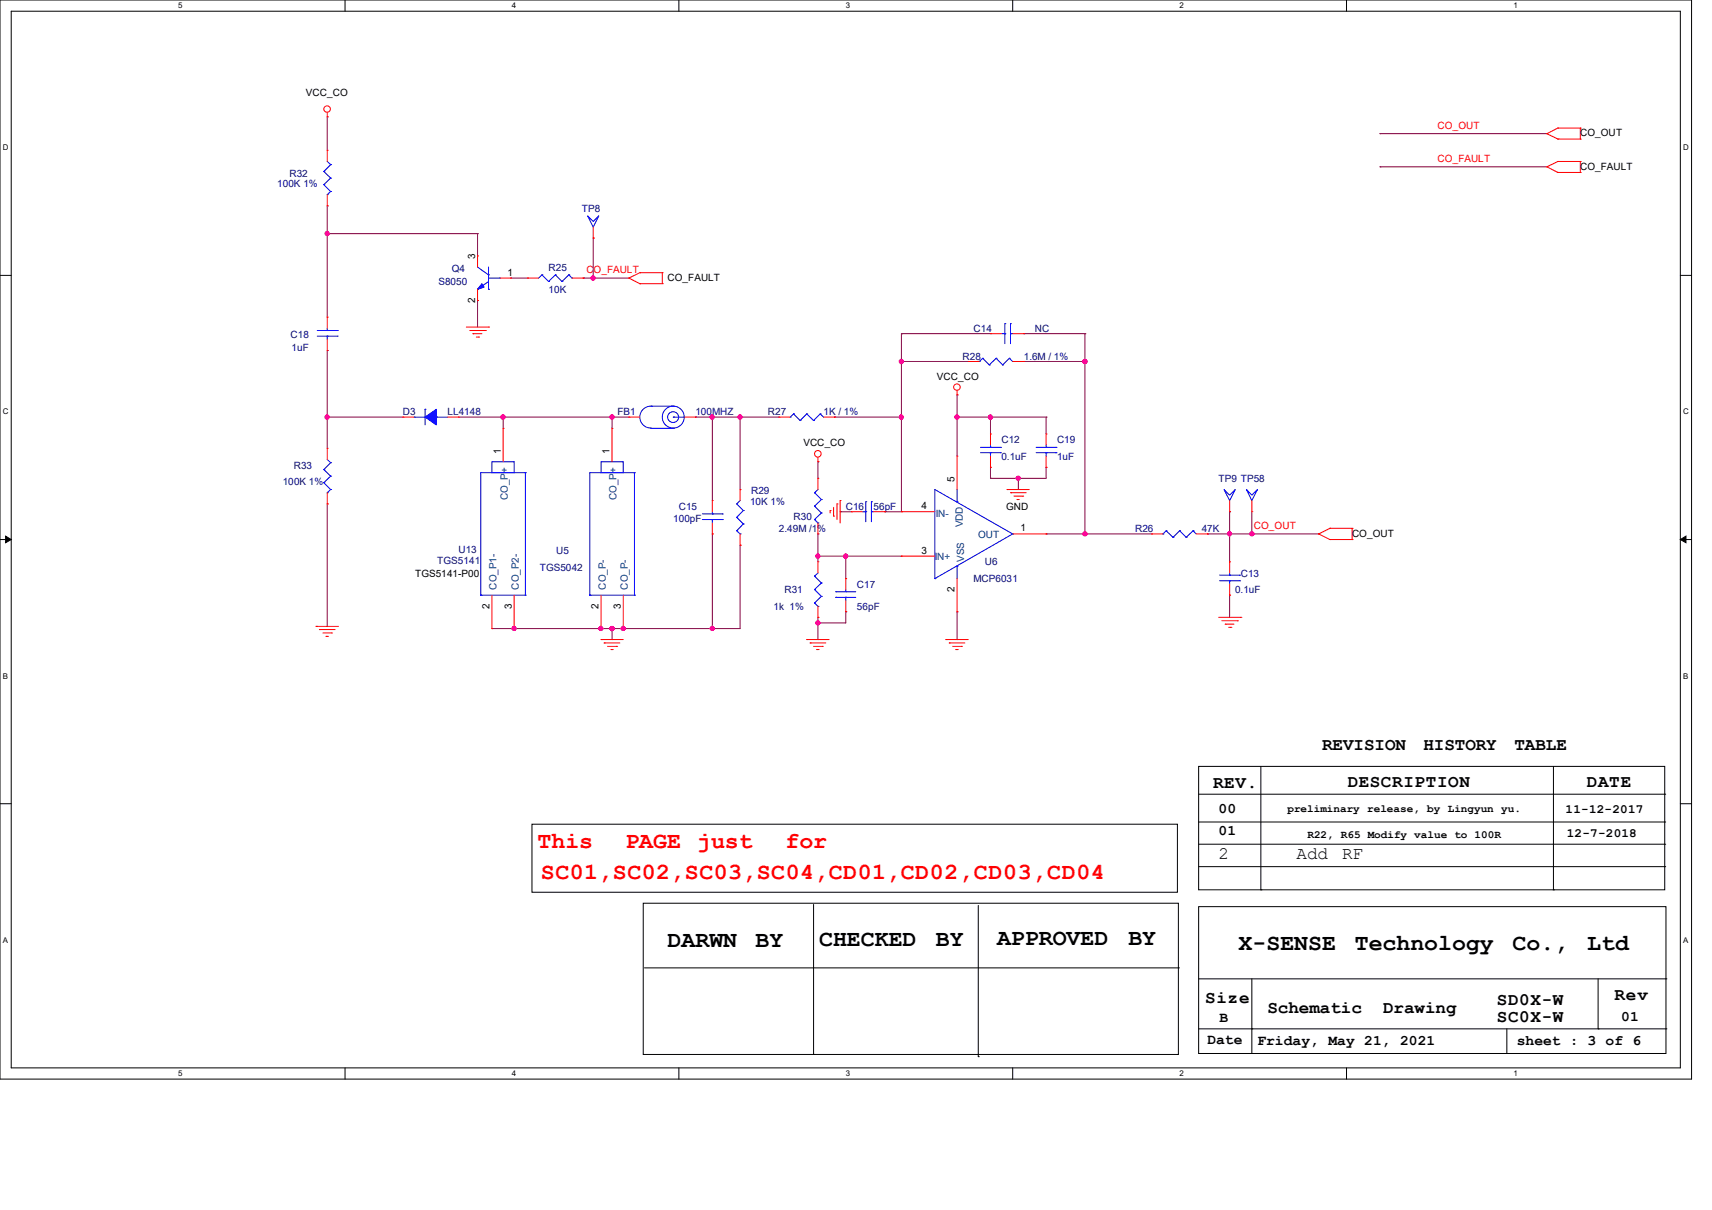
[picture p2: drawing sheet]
<svg xmlns="http://www.w3.org/2000/svg" width="297mm" height="210mm" viewBox="0 0 297 210" stroke-linecap="round" stroke-linejoin="round" font-family="sans-serif">
<path d="M0 0h293.5v187.3h-293.5zM1.9 1.9h289.6v183.4h-289.6z" fill="none" stroke="#000" stroke-width=".17"/>
<g fill="#fff">
<path d="M30.9 .2h.8v1.5h-.8z"/>
<path d="M30.9 185.5h.8v1.6h-.8z"/>
</g>
<path d="M59.9 0v1.9M59.9 185.3v2" fill="none" stroke="#000" stroke-width=".17"/>
<g fill="#fff">
<path d="M88.8 .2h.8v1.5h-.8z"/>
<path d="M88.8 185.5h.8v1.6h-.8z"/>
</g>
<path d="M117.8 0v1.9M117.8 185.3v2" fill="none" stroke="#000" stroke-width=".17"/>
<g fill="#fff">
<path d="M146.7 .2h.8v1.5h-.8z"/>
<path d="M146.7 185.5h.8v1.6h-.8z"/>
</g>
<path d="M175.7 0v1.9M175.7 185.3v2" fill="none" stroke="#000" stroke-width=".17"/>
<g fill="#fff">
<path d="M204.6 .2h.8v1.5h-.8z"/>
<path d="M204.6 185.5h.8v1.6h-.8z"/>
</g>
<path d="M233.6 0v1.9M233.6 185.3v2" fill="none" stroke="#000" stroke-width=".17"/>
<g fill="#fff">
<path d="M262.6 .2h.7v1.5h-.7z"/>
<path d="M262.6 185.5h.7v1.6h-.7z"/>
<path d="M.5 24.8h1v1.6h-1z"/>
<path d="M292 24.8h1v1.6h-1z"/>
<path d="M.5 70.7h1v1.5h-1z"/>
<path d="M292 70.7h1v1.5h-1z"/>
</g>
<path d="M0 47.8h1.9M291.5 47.8h2" fill="none" stroke="#000" stroke-width=".17"/>
<g fill="#fff">
<path d="M.5 116.5h.9v1.6h-.9z"/>
<path d="M292 116.5h.9v1.6h-.9z"/>
</g>
<path d="M0 93.6h1.9M291.5 93.6h2" fill="none" stroke="#000" stroke-width=".17"/>
<path d="M1 93l.9 .6-.9 .6zM291.5 93.6l1-.6v1.2z" fill="#000" stroke="#000" stroke-width=".17"/>
<g fill="#fff">
<path d="M.5 162.4h.9v1.5h-.9z"/>
<path d="M292 162.4h.9v1.5h-.9z"/>
</g>
<g fill="none" stroke="#000" stroke-width=".17">
<path d="M0 139.5h1.9M207.9 133h80.9v21.4h-80.9zM207.9 137.8h80.9M218.7 133v21.4M269.5 133v21.4M288.8 137.8h.1M291.5 139.5h2M92.3 143h112v11.9h-112zM111.6 156.8h92.8v26.2h-92.8zM141.1 157v26M169.7 157.1v26.3M207.9 157.4h81.1v25.4h-81.1z"/>
<path d="M207.9 142.7h80.9M207.9 150.4h80.9M207.9 146.5h80.9M218.7 154.4h.1M269.5 154.4h.1M288.8 142.7h.1M288.8 150.4h.1M288.8 146.5h.1M111.8 168h92.6M204.4 168h.1M207.9 169.9h81.1M207.9 178.6h81.1"/>
<path d="M217.2 178.6h.1M217.2 169.9v12.9M261.4 178.6v4.2M277.2 178.6h.1M277.2 169.9v8.7M289 169.9h.1M289 178.6h.1M141.1 183h.1M169.7 183.4h.1M217.2 182.8h.1M261.4 182.8h.1"/>
</g>
<g fill="none" stroke="#800040" stroke-width=".17">
<path d="M56.8 35.7h.1M56.8 20.3h.1M56.8 20.3v5.8M56.8 35.7v19.3M239.4 23.2h.1M239.4 29h.1M239.4 23.2h29M239.4 29h29M56.8 40.6h.1M56.8 40.6h26M82.8 40.6h.1M82.8 52.2h.1"/>
<path d="M82.8 40.6v3.8M82.8 52.2v4.6M88.6 48.3h.1M88.6 48.3h2.9M101.2 48.3h.1M101.2 48.3h7.9M102.9 41.3h.1M102.9 48.3h.1M102.9 41.3v7M156.4 57.9h.1M156.4 57.9v30.9h-2.9M156.4 57.9h15.4"/>
<path d="M177.6 57.9h.1M177.6 57.9h10.6M188.2 57.9h.1M188.2 57.9v34.8M56.8 72.4h.1M56.8 60.8h.1M56.8 72.4h13.1M56.8 60.8v17M79.5 72.4h29.6M87.3 72.4h.1M87.3 72.4v1.9M106.2 72.4h.1"/>
<path d="M106.2 72.4v1.9M120.6 72.4h.1M120.6 72.4h14.5M123.6 72.4h.1M123.6 72.4v14.5M128.4 72.4h.1M128.4 72.4v12.6M144.8 72.4h.1M144.8 72.4h11.6M156.4 72.4h.1M156.4 62.7h.1M156.4 62.7h11.6"/>
<path d="M166 68.5h.1M166 72.4h.1M166 68.5v10.7M166 72.4h15.5M171.8 72.4h.1M171.8 72.4v2.9M177.6 62.7h.1M177.6 62.7h10.6M181.5 72.4h.1M181.5 72.4v2.9M188.2 62.7h.1M56.8 87.5h.1"/>
<path d="M56.8 87.5v21.2M123.6 92.7h.1M123.6 92.7v16.4M128.4 94.6h.1M128.4 94.6v14.5h-43.1M141.9 96.5h.1M141.9 80.1h.1M141.9 92.7h.1M141.9 96.5h14.5M141.9 80.1v2.9M141.9 92.7v4.8M145.8 88.8h.1"/>
<path d="M145.8 88.8h1.9M146.7 96.5h.1M146.7 96.5v3.9M153.5 88.8h.1M171.8 81.1h.1M171.8 83h.1M171.8 81.1v1.9M176.7 83h.1M176.7 83v2M181.5 92.7h.1M181.5 81.1h.1M181.5 92.7h18.3"/>
<path d="M181.5 81.1v1.9h-9.7M188.2 92.7h.1M209.5 92.7h.1M209.5 92.7h19.3M213.3 88.8h.1M213.3 92.7h.1M213.3 88.8v8.7M217.2 92.7h.1M217.2 88.8v3.9M228.8 92.7h.1M85.3 109.1h.1M89.2 109.1h.1"/>
<path d="M104.3 109.1h.1M106.2 109.1h.1M106.2 109.1v1.9M108.1 109.1h.1M123.6 109.1h.1M141.9 108.1h.1M141.9 107.1h.1M141.9 107.1v3.9M146.7 106.2h.1M146.7 106.2v1.9h-4.8M166 106.2h.1M166 106.2v4.8"/>
<path d="M213.3 103.3h.1M213.3 103.3v3.8"/>
</g>
<g fill="#f0f" stroke="#f0f" stroke-width=".17">
<circle cx="213.3" cy="92.6" r=".36"/>
<circle cx="141.9" cy="108.1" r=".36"/>
<circle cx="106.2" cy="72.4" r=".38"/>
<circle cx="166" cy="72.4" r=".37"/>
<circle cx="106.2" cy="109.1" r=".37"/>
<circle cx="108.1" cy="109.1" r=".36"/>
<circle cx="56.7" cy="40.5" r=".36"/>
<circle cx="56.7" cy="72.4" r=".37"/>
<circle cx="104.2" cy="109.1" r=".36"/>
<circle cx="87.2" cy="72.4" r=".38"/>
<circle cx="123.5" cy="109.1" r=".36"/>
<circle cx="128.4" cy="72.4" r=".37"/>
<circle cx="123.5" cy="72.4" r=".37"/>
<circle cx="102.9" cy="48.3" r=".37"/>
<circle cx="156.3" cy="72.4" r=".37"/>
<circle cx="146.7" cy="96.5" r=".37"/>
<circle cx="141.9" cy="96.5" r=".37"/>
<circle cx="188.2" cy="62.7" r=".38"/>
<circle cx="156.3" cy="62.7" r=".37"/>
<circle cx="188.2" cy="92.6" r=".37"/>
<circle cx="176.6" cy="83" r=".36"/>
<circle cx="171.8" cy="72.4" r=".37"/>
<circle cx="89.2" cy="109.1" r=".36"/>
<circle cx="217.2" cy="92.6" r=".37"/>
</g>
<g fill="none" stroke="#f00" stroke-width=".17">
<path d="M56.8 19.5v.8M56.8 20.3h.1M56.8 26.1h.1M56.8 35.7h.1M56.8 26.1v1.9M56.8 33.8v1.9M102.9 39.4v1.9M268.4 23.2h.1M268.4 29h.1M268.4 23.2l1.9 .9M268.4 29l1.9 .9M270.3 24.1h.1"/>
<path d="M270.3 22.2h.1M270.3 29.9h.1M270.3 28h.1M270.3 24.1h3.9M270.3 22.2l-1.9 1M270.3 22.2h3.9M270.3 29.9h3.9M270.3 28l-1.9 1M270.3 28h3.9M274.2 22.2h.1M274.2 24.1h.1M274.2 28h.1"/>
<path d="M274.2 29.9h.1M274.2 22.2v1.9M274.2 28v1.9M56.8 55h.1M56.8 55v2M56.8 58.9v1.9M80.9 56.8h3.9M81.5 57.4h2.7M82 57.9h.1M82 57.9h1.6M82.6 58.5h.4M82.8 44.4h.1"/>
<path d="M82.8 52.2h.1M82.8 44.4v2M82.8 50.2v2M83 58.5h.1M84.2 57.4h.1M84.8 56.8h.1M86.7 48.3h1.9M88.6 48.3h.1M91.5 48.3h.1M91.5 48.3h1.9M99.2 48.3h2M101.2 48.3h.1"/>
<path d="M102.9 41.3h.1M109.1 48.3h.1M109.1 48.3l1.9 .9M111 49.2h.1M111 47.3h.1M111 49.2h3.9M111 47.3l-1.9 1M111 47.3h3.9M114.9 47.3h.1M114.9 49.2h.1M114.9 47.3v1.9M171.8 57.9h.1"/>
<path d="M171.8 57.9h1.9M175.7 57.9h1.9M177.6 57.9h.1M56.8 60.8h.1M56.8 77.8h.1M56.8 77.8v2M69.9 72.4h.1M69.9 72.4h1.9M77.6 72.4h1.9M79.5 72.4h.1M87.3 74.3h.1M87.3 74.3v5.8"/>
<path d="M106.2 74.3h.1M106.2 74.3v5.8M109.1 72.4h.1M109.1 72.4h1.9M118.7 72.4h1.9M120.6 72.4h.1M135.1 72.4h.1M135.1 72.4h2M141.9 79.4v.7M142.9 72.4h1.9M144.8 72.4h.1M166 68.5h.1"/>
<path d="M166 79.2h.1M166 67.8v.7M166 79.2v5.8M168 62.7h.1M168 62.7h1.9M171.8 75.3h.1M171.8 75.3v1.9M171.8 79.2v1.9M175.7 62.7h1.9M177.6 62.7h.1M181.5 75.3h.1M181.5 75.3v1.9"/>
<path d="M181.5 79.2v1.9M56.8 87.5h.1M56.8 85.5v2M123.6 86.9h.1M123.6 92.7h.1M123.6 86.9v1.9M123.6 90.8v1.9M128.4 85h.1M128.4 94.6h.1M128.4 85v1.9M128.4 92.7v1.9M141.9 80.1h.1"/>
<path d="M141.9 97.5h.1M141.9 83h.1M141.9 92.7h.1M141.9 83v2M141.9 90.8v1.9M141.9 97.5v1.9M144 88.6h.1M144 88.6v.4M144.6 89.6h.1M144.6 88.1v1.5M145.2 87.5h.1M145.2 87.5v2.7"/>
<path d="M145.8 86.9h.1M145.8 86.9v3.9M147.7 88.8h.1M147.7 88.8h1.9M151.6 88.8h1.9M153.5 88.8h.1M156.4 96.5h.1M156.4 88.8h.1M156.4 96.5h5.8M156.4 88.8h5.8M171.8 81.1h.1M174.7 85h.1"/>
<path d="M174.7 85h3.9M175.3 85.5h.1M175.3 85.5h2.7M175.7 92.7h5.8M175.9 86.1h1.5M176.4 86.7h.1M176.4 86.7h.4M177.4 86.1h.1M181.5 92.7h.1M181.5 81.1h.1M199.8 92.7h.1M199.8 92.7h2"/>
<path d="M207.5 92.7h2M209.5 92.7h.1M213.3 97.5h.1M213.3 88.8h.1M213.3 86.9v1.9M213.3 97.5v1.9M217.2 88.8h.1M217.2 86.9v1.9M228.8 92.7h.1M228.8 92.7l1.9 .9M230.7 93.6h.1M230.7 91.7h.1"/>
<path d="M230.7 93.6h3.9M230.7 91.7l-1.9 1M230.7 91.7h3.9M234.6 91.7h.1M234.6 93.6h.1M234.6 91.7v1.9M54.8 108.7h.1M54.8 108.7h3.9M55.4 109.3h.1M55.4 109.3h2.7M56 109.9h1.5M56.6 110.4h.1"/>
<path d="M56.6 110.4h.4M57.5 109.9h.1M85.3 109.1h.1M85.3 103.3v5.8M89.2 109.1h.1M89.2 103.3v5.8M104.3 111h.1M104.3 109.1h.1M104.3 111h3.8M104.3 103.3v5.8M104.8 111.6h.1M104.8 111.6h2.7"/>
<path d="M105.4 112.2h1.6M106 112.7h.1M106 112.7h.4M107 112.2h.1M108.1 109.1h.1M108.1 103.3v5.8M140 111h.1M140 111h3.8M140.5 111.6h.1M140.5 111.6h2.8M141.1 112.2h1.6M141.7 112.7h.1"/>
<path d="M141.7 112.7h.4M141.9 107.1h.1M141.9 105.2v1.9M142.7 112.2h.1M146.7 100.4h.1M146.7 106.2h.1M146.7 100.4v1.9M146.7 104.3v1.9M164.1 111h.1M164.1 111h3.9M164.7 111.6h.1M164.7 111.6h2.7"/>
<path d="M165.3 112.2h1.5M165.8 112.7h.1M165.8 112.7h.4M166 106.2h.1M166 100.4v5.8M166.8 112.2h.1M211.4 107.1h3.9M212 107.7h2.7M212.6 108.3h.1M212.6 108.3h1.5M213.1 108.9h.4M213.3 103.3h.1"/>
<path d="M213.3 101.3v2M213.5 108.9h.1M214.7 107.7h.1M215.3 107.1h.1"/>
<circle cx="56.8" cy="18.9" r=".56"/>
<circle cx="141.9" cy="78.8" r=".57"/>
<circle cx="166" cy="67.2" r=".56"/>
</g>
<g fill="none" stroke="#00f" stroke-width=".17">
<path d="M56.2 29.8h.1M56.2 32h.1M56.2 29.8l1.2 1.1M56.2 32l1.2 1.2M56.8 33.8h.1M56.8 28l.6 .6M57.4 28.6h.1M57.4 30.9h.1M57.4 33.2h.1M57.4 28.6l-1.2 1.2M57.4 30.9l-1.2 1.1M57.4 33.2l-.6 .6"/>
<path d="M101.9 37.5l1 .9 1-.9-1 1.9zM55 58.3h3.5M55 57.4h3.5M56.8 57.4h.1M56.8 58.3h.1M56.8 57v.4M56.8 58.3v.6M58.5 58.3h.1M58.5 57.4h.1M82.8 50.2h.1M82.8 46.4l2 1.3M84.8 47.7h.1"/>
<path d="M84.8 50.2h.1M84.8 48.9l-2 1.3M84.8 46.4v3.8M84.8 48.3h1.9M86.7 48.3h.1M94 47.7h.1M94 47.7l-.6 .6M94 47.7l1.2 1.2M95.2 48.9h.1M96.4 47.7h.1M96.4 47.7l-1.2 1.2M96.4 47.7l1.1 1.2"/>
<path d="M97.5 48.9h.1M98.7 47.7h.1M98.7 47.7l-1.2 1.2M98.7 47.7l.5 .6M99.2 48.3h.1M173.7 57.9h.6M174.3 56.2h.1M174.3 57.9h.1M174.3 56.2v3.4M175.3 57.9h.1M175.3 56.2h.1M175.3 57.9h.4"/>
<path d="M175.3 56.2v3.4M56.8 79.8l.6 .5M71.8 72.4h.1M71.8 72.4h1.9M73.7 71h.1M73.7 71v2.7M75.7 72.4h.1M75.7 72.4h1.9M112.9 70.5h3.9M112.9 74.3h3.9M113.2 70.5a1.91 1.91 0 0 0-2.2 1.8 1.91 1.91 0 0 0 2 2h-.1M116.8 70.5h.1"/>
<path d="M116.8 74.3h.1M116.8 72.4h.1M116.8 72.4h1.9M137.1 72.4h.1M137.7 71.8h.1M137.7 71.8l1.1 1.2M137.7 71.8l-.6 .6M138.8 73h.1M140 71.8h.1M140 71.8l1.1 1.2M140 71.8l-1.2 1.2M141.1 73h.1"/>
<path d="M142.3 71.8h.1M142.3 71.8l.6 .6M142.3 71.8l-1.2 1.2M169.9 62.7h.1M170.1 78.6h3.5M170.1 77.6h3.5M170.5 62.2h.1M170.5 62.2l1.1 1.1M170.5 62.2l-.6 .5M171.6 63.3h.1M171.8 77.6h.1M171.8 78.6h.1"/>
<path d="M171.8 77.2v.4M171.8 78.6v.6M172.8 62.2h.1M172.8 62.2l1.1 1.1M172.8 62.2l-1.2 1.1M173.6 78.6h.1M173.6 77.6h.1M173.9 63.3h.1M175.1 62.2h.1M175.1 62.2l.6 .5M175.1 62.2l-1.2 1.1M179.7 78.6h3.5"/>
<path d="M179.7 77.6h3.5M181.5 77.6h.1M181.5 78.6h.1M181.5 77.2v.4M181.5 78.6v.6M183.2 78.6h.1M183.2 77.6h.1M56.2 81.5h.1M56.2 83.8h.1M56.2 81.5l1.2 1.1M56.2 83.8l1.2 1.2M56.8 85.5h.1"/>
<path d="M57.4 80.3h.1M57.4 82.6h.1M57.4 85h.1M57.4 80.3l-1.2 1.2M57.4 82.6l-1.2 1.2M57.4 85l-.6 .5M85.3 80.1h3.9v1.9h-3.9zM91.1 82h.1M91.1 82h-7.7v21.3M91.1 82v21.3M104.3 80.1h3.8v1.9h-3.8zM110.1 82h.1"/>
<path d="M110.1 82h-7.8v21.3M110.1 82v21.3M121.8 90.2h3.5M121.8 89.2h3.5M123.6 89.2h.1M123.6 90.2h.1M123.6 88.8v.4M123.6 90.2v.6M125.3 90.2h.1M125.3 89.2h.1M127.8 87.5h.1M127.8 89.8h.1"/>
<path d="M127.8 92.1h.1M127.8 87.5l1.1 1.1M127.8 89.8l1.1 1.1M127.8 92.1l.6 .6M128.4 92.7h.1M128.4 86.9l-.6 .6M128.9 88.6h.1M128.9 90.9h.1M128.9 88.6l-1.1 1.2M128.9 90.9l-1.1 1.2M141.3 100h.1M141.3 85.5h.1"/>
<path d="M141.3 87.8h.1M141.3 90.2h.1M141.3 90.2l.6 .6M141.3 100l1.2 1.2M141.3 85.5l1.2 1.2M141.3 87.8l1.2 1.2M141.9 90.8h.1M141.9 99.4l-.6 .6M141.9 85l-.6 .5M142.5 86.7h.1M142.5 89h.1M142.5 86.7l-1.2 1.1"/>
<path d="M142.5 89l-1.2 1.2M149.6 88.8h.6M150.2 87.1h.1M150.2 88.8h.1M150.2 87.1v3.5M151.2 88.8h.1M151.2 87.1h.1M151.2 88.8h.4M151.2 87.1v3.5M166 98.3h.1M166 87.1h.1M166 85v2.1"/>
<path d="M166 98.3v2.1M175.7 92.7h.1M175.7 92.7l-13.5-7.7v15.4M175.7 92.7l-13.5 7.7M201.8 92.7h.1M202.3 92.1h.1M202.3 92.1l1.2 1.2M202.3 92.1l-.5 .6M203.5 93.3h.1M204.6 92.1h.1M204.6 92.1l1.2 1.2M204.6 92.1l-1.1 1.2"/>
<path d="M205.8 93.3h.1M207 92.1h.1M207 92.1l.5 .6M207 92.1l-1.2 1.2M211.6 99.8h3.5M212.3 85l1 .9 1-.9-1 1.9zM213.3 99.8h.1M213.3 99.4v.4M215.1 99.8h.1M216.2 85l1 .9 .9-.9-.9 1.9zM83.4 103.3h.1M83.4 103.3h7.7"/>
<path d="M91.1 103.3h.1M102.3 103.3h.1M102.3 103.3h7.8M110.1 103.3h.1M141.3 102.3h.1M141.3 104.6h.1M141.3 102.3l1.2 1.2M141.3 104.6l.6 .6M141.9 105.2h.1M142.5 101.2h.1M142.5 103.5h.1M142.5 101.2l-1.2 1.1"/>
<path d="M142.5 103.5l-1.2 1.1M145 103.7h.1M145 102.7h.1M145 103.7h3.5M145 102.7h3.5M146.7 102.7h.1M146.7 103.7h.1M146.7 102.3v.4M146.7 103.7v.6M162.2 100.4h.1M211.6 100.8h3.5M213.3 100.8h.1"/>
<path d="M213.3 100.8v.5M215.1 100.8h.1"/>
<circle cx="116.8" cy="72.4" r=".94"/>
<circle cx="116.8" cy="72.4" r="1.91"/>
</g>
<g fill="#00f" stroke="#00f" stroke-width=".17">
<path d="M83.6 49.2l.4 .6-1.2 .4z"/>
<path d="M73.7 72.4l2-1.4v2.7z" fill-rule="evenodd"/>
</g>
<g font-size="4" fill="#f00">
<text x="93.3" y="147.2">This</text>
<text x="108.5" y="147.2">PAGE just</text>
<text x="136.3" y="147.2">for</text>
<text x="93.8" y="152.6">SC01,SC02,SC03,SC04,CD01,CD02,CD03,CD04</text>
</g>
<g font-size="4">
<text x="115.8" y="164.4">DARWN</text>
<text x="131.1" y="164.4">BY</text>
<text x="142.1" y="164.2">CHECKED</text>
<text x="162.3" y="164.2">BY</text>
<text x="173" y="164">APPROVED</text>
<text x="195.7" y="164">BY</text>
<text x="214.9" y="164.8">X-SENSE</text>
<text x="235" y="164.8">Technology</text>
<text x="262.4" y="164.8">Co.,</text>
<text x="275.4" y="164.8">Ltd</text>
</g>
<g font-size="3">
<text x="229.4" y="130.2">REVISION</text>
<text x="246.9" y="130.2">HISTORY</text>
<text x="262.7" y="130.2">TABLE</text>
<text x="210.4" y="136.7">REV.</text>
<text x="233.8" y="136.5">DESCRIPTION</text>
<text x="275.3" y="136.5">DATE</text>
<text x="211.4" y="149.1">2</text>
<text x="224.9" y="149.1">Add</text>
<text x="232.8" y="149.1">RF</text>
<text x="209.1" y="174">Size</text>
<text x="280.1" y="173.6">Rev</text>
<text x="219.9" y="175.9">Schematic</text>
<text x="239.9" y="175.9">Drawing</text>
<text x="259.7" y="174.4">SD0X-W</text>
<text x="259.7" y="177.4">SC0X-W</text>
</g>
<g font-size="2.5">
<text x="211.4" y="141.1">00</text>
<text x="211.4" y="145">01</text>
<text x="211.6" y="177.4">B</text>
<text x="281.3" y="177.2">01</text>
<text x="209.5" y="181.2">Date</text>
<text x="218.1" y="181.4">Friday, May 21, 2021</text>
<text x="263.1" y="181.4">sheet : 3 of 6</text>
</g>
<g font-size="2.2">
<text x="271.6" y="141">11-12-2017</text>
<text x="271.8" y="145.2">12-7-2018</text>
</g>
<g font-size="1.9">
<text x="223.3" y="141">preliminary release, by Lingyun yu.</text>
<text x="226.8" y="145.5">R22, R65 Modify value to 100R</text>
</g>
<g font-size="1.7">
<text x="53.1" y="16.7">VCC_CO</text>
<text x="274.1" y="23.6">CO_OUT</text>
<text x="274.1" y="29.4">CO_FAULT</text>
<text x="82.4" y="45" transform="rotate(-90 82.4 45)">3</text>
<text x="88" y="47.8">1</text>
<text x="82.4" y="52.6" transform="rotate(-90 82.4 52.6)">2</text>
<text x="115.8" y="48.7">CO_FAULT</text>
<text x="162.5" y="65.9">VCC_CO</text>
<text x="139.4" y="77.5">VCC_CO</text>
<text x="86.9" y="78.8" transform="rotate(-90 86.9 78.8)">1</text>
<text x="105.7" y="78.8" transform="rotate(-90 105.7 78.8)">1</text>
<text x="165.6" y="83.6" transform="rotate(-90 165.6 83.6)">5</text>
<text x="159.8" y="88.4">4</text>
<text x="174.5" y="88.5">GND</text>
<text x="177" y="92.2">1</text>
<text x="234.5" y="93.1">CO_OUT</text>
<text x="72" y="100.1">TGS5141-P00</text>
<text x="159.8" y="96.1">3</text>
<text x="84.9" y="105.6" transform="rotate(-90 84.9 105.6)">2</text>
<text x="88.8" y="105.6" transform="rotate(-90 88.8 105.6)">3</text>
<text x="103.8" y="105.6" transform="rotate(-90 103.8 105.6)">2</text>
<text x="107.7" y="105.6" transform="rotate(-90 107.7 105.6)">3</text>
<text x="165.6" y="102.8" transform="rotate(-90 165.6 102.8)">2</text>
</g>
<g font-size="1.7" fill="#f00">
<text x="249.4" y="22.4">CO_OUT</text>
<text x="249.4" y="28.2">CO_FAULT</text>
<text x="101.7" y="47.5">CO_FAULT</text>
<text x="217.5" y="91.9">CO_OUT</text>
</g>
<g font-size="1.7" fill="#000080">
<text x="48.1" y="32.5">100K 1%</text>
<text x="50.2" y="30.8">R32</text>
<text x="101" y="36.7">TP8</text>
<text x="78.4" y="47.2">Q4</text>
<text x="95.2" y="47">R25</text>
<text x="76.1" y="49.5">S8050</text>
<text x="95.2" y="50.8">10K</text>
<text x="50.4" y="58.6">C18</text>
<text x="168.9" y="57.6">C14</text>
<text x="179.5" y="57.6">NC</text>
<text x="50.6" y="60.9">1uF</text>
<text x="167" y="62.4">R28</text>
<text x="177.6" y="62.4">1.6M / 1%</text>
<text x="69.9" y="72.1">D3</text>
<text x="77.6" y="72.1">LL4148</text>
<text x="107.1" y="72.1">FB1</text>
<text x="120.6" y="72.1">100MHZ</text>
<text x="133.2" y="72.1">R27</text>
<text x="142.9" y="72.1">1K / 1%</text>
<text x="173.7" y="76.9">C12</text>
<text x="183.4" y="76.9">C19</text>
<text x="51" y="81.4">R33</text>
<text x="173.7" y="79.8">0.1uF</text>
<text x="183.4" y="79.8">1uF</text>
<text x="211.4" y="83.7">TP9 TP58</text>
<text x="49.1" y="84.2">100K 1%</text>
<text x="117.8" y="88.5">C15</text>
<text x="130.1" y="87.7">10K 1%</text>
<text x="130.3" y="85.8">R29</text>
<text x="146.7" y="88.5">C16</text>
<text x="151.5" y="88.5">56pF</text>
<text x="116.8" y="90.6">100pF</text>
<text x="135.1" y="92.4">2.49M /1%</text>
<text x="137.7" y="90.2">R30</text>
<text x="196.9" y="92.4">R26</text>
<text x="208.5" y="92.4">47K</text>
<text x="75.9" y="98">TGS5141</text>
<text x="79.5" y="96">U13</text>
<text x="93.6" y="99.1">TGS5042</text>
<text x="96.5" y="96.2">U5</text>
<text x="168.9" y="101.1">MCP6031</text>
<text x="170.8" y="98.1">U6</text>
<text x="215.2" y="100.1">C13</text>
<text x="134.2" y="105.9">1k 1%</text>
<text x="136.1" y="103">R31</text>
<text x="148.7" y="102">C17</text>
<text x="148.7" y="105.9">56pF</text>
<text x="214.3" y="103">0.1uF</text>
</g>
<g font-size="1.7" fill="#004080">
<text x="88.1" y="86.8" transform="rotate(-90 88.1 86.8)">CO_P+</text>
<text x="107" y="86.8" transform="rotate(-90 107 86.8)">CO_P+</text>
<text x="162.3" y="89.7">IN-</text>
<text x="167" y="91.5" transform="rotate(-90 167 91.5)">VDD</text>
<text x="169.7" y="93.3">OUT</text>
<text x="162.2" y="97.2">IN+</text>
<text x="167.3" y="97.5" transform="rotate(-90 167.3 97.5)">VSS</text>
<text x="86.1" y="102.3" transform="rotate(-90 86.1 102.3)">CO_P1-</text>
<text x="90" y="102.3" transform="rotate(-90 90 102.3)">CO_P2-</text>
<text x="105.1" y="102.3" transform="rotate(-90 105.1 102.3)">CO_P-</text>
<text x="108.9" y="102.3" transform="rotate(-90 108.9 102.3)">CO_P-</text>
</g>
<g font-size="1.4">
<text x="30.9" y="1.4">5</text>
<text x="88.8" y="1.4">4</text>
<text x="146.7" y="1.4">3</text>
<text x="204.6" y="1.4">2</text>
<text x="262.6" y="1.4">1</text>
<text x=".5" y="26.1">D</text>
<text x="292" y="26.1">D</text>
<text x=".5" y="71.9">C</text>
<text x="292" y="71.9">C</text>
<text x=".5" y="117.8">B</text>
<text x="292" y="117.8">B</text>
<text x=".5" y="163.6">A</text>
<text x="292" y="163.6">A</text>
<text x="30.9" y="186.8">5</text>
<text x="88.8" y="186.8">4</text>
<text x="146.7" y="186.8">3</text>
<text x="204.6" y="186.8">2</text>
<text x="262.6" y="186.8">1</text>
</g>
</svg>
